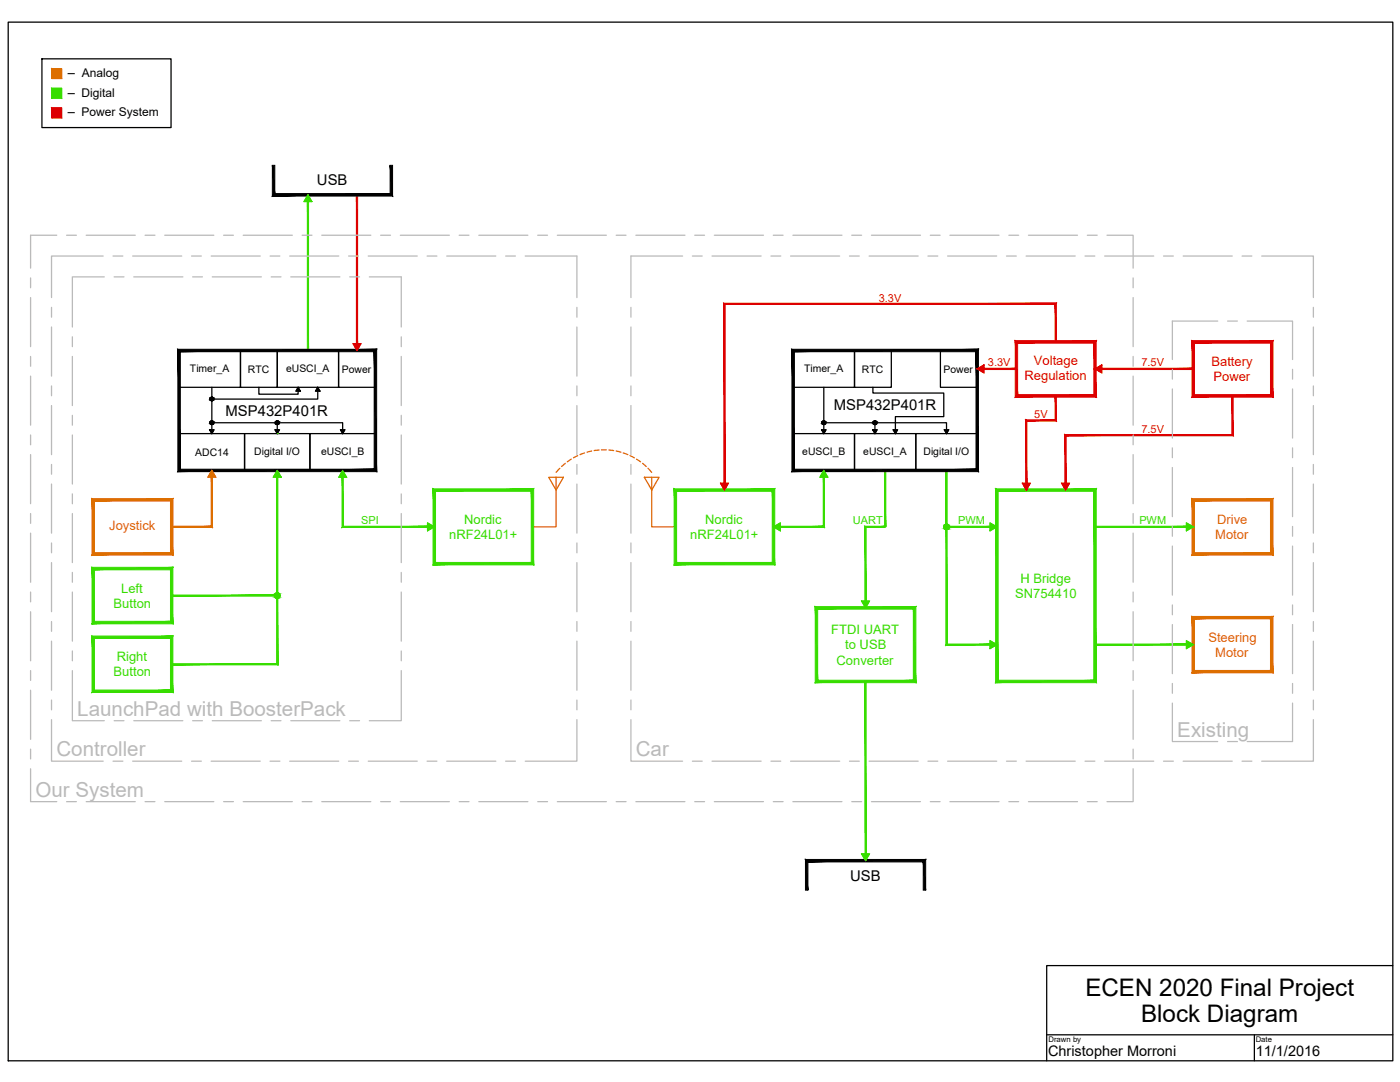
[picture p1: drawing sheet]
<svg xmlns="http://www.w3.org/2000/svg" width="279mm" height="216mm" viewBox="0 0 279 216" stroke-linecap="round" stroke-linejoin="round" font-family="sans-serif">
<!-- layer: Digital -->
<g fill="#37dd00" stroke="#37dd00" stroke-width=".2">
<path d="M164.4 93.9l.8 1.3h-1.6z"/>
<path d="M55.3 93.9l.8 1.3h-1.5z"/>
<path d="M68.4 93.9l.8 1.3h-1.6z"/>
<path d="M61.5 38.9l.7 1.3h-1.5z"/>
<path d="M172 119.9h1.5l-.8 1.4z"/>
<path d="M172 170.4h1.5l-.8 1.3z"/>
<path d="M172.6 136l.3 35.7v-35.7zM172.6 136l.3 35.7h-.3z"/>
<path d="M61.3 38.9v31h.3zM61.3 38.9h.3v31z"/>
<path d="M176.5 93.9v11.2h.3zM176.5 93.9h.3v11.2z"/>
<path d="M218.5 105.3h19.6v-.3zM218.5 105h19.6l-19.6 .3z"/>
<path d="M218.5 128.5v.3l19.6-.3zM218.5 128.8l19.6-.3v.3z"/>
<path d="M34.3 118.7v.3l21-.3zM34.3 119l21-.3v.3z"/>
<path d="M34.3 132.4v.3l20.9-.3zM34.3 132.7l20.9-.3 .3 .3zM55.2 93.9v38.5l.3 .3zM55.2 93.9h.3v38.8z"/>
<path d="M68.3 93.9l.2 11.1v-11.1zM68.3 93.9l.2 11.1-.2 .3zM68.5 105l-.2 .3 17-.3zM68.3 105.3l17-.3v.3z"/>
<path d="M164.3 93.9l.2 11.4v-11.4zM164.3 93.9l.2 11.4-.2-.3zM154.4 105.3h10.1l-.2-.3zM154.4 105h9.9l-9.9 .3z"/>
<path d="M188.8 93.9l.2 34.6v-34.6zM188.8 93.9l.2 34.6-.2 .3zM189 128.5l-.2 .3 10.1-.3zM188.8 128.8l10.1-.3v.3z"/>
<path d="M188.9 105.3h10v-.3zM188.9 105h10l-10 .3z"/>
<path d="M10.3 17.6l2 2v-2zM10.3 17.6l2 2h-2z"/>
<path d="M86.4 97.5l.5 .5 19.6-.5zM86.9 98l19.6-.5-.5 .5zM106 98l.5 14.7v-15.2zM106 98l.5 14.7-.5-.5zM86.4 112.7h20.1l-.5-.5zM86.4 112.7l.5-.5h19.1zM86.4 97.5v15.2l.5-.5zM86.4 97.5l.5 .5v14.2z"/>
<path d="M134.5 97.5l.5 .5 19.6-.5zM135 98l19.6-.5-.5 .5zM154.1 98l.5 14.7v-15.2zM154.1 98l.5 14.7-.5-.5zM134.5 112.7h20.1l-.5-.5zM134.5 112.7l.5-.5h19.1zM134.5 97.5v15.2l.5-.5zM134.5 97.5l.5 .5v14.2z"/>
<path d="M18.4 113.2l.4 .5 15.7-.5zM18.8 113.7l15.7-.5-.5 .5zM34.5 113.2l-.5 .5 .5 10.8zM34 113.7l.5 10.8-.5-.5zM18.4 124.5h16.1l-.5-.5zM18.8 124h15.2l-15.6 .5zM18.4 113.2v11.3l.4-.5zM18.4 113.2l.4 .5v10.3z"/>
<path d="M18.4 126.9l.4 .5 15.7-.5zM18.8 127.4l15.7-.5-.5 .5zM34.5 126.9l-.5 .5 .5 10.8zM34 127.4l.5 10.8-.5-.5zM18.4 138.2h16.1l-.5-.5zM18.4 138.2l.4-.5h15.2zM18.4 126.9v11.3l.4-.5zM18.4 126.9l.4 .5v10.3z"/>
<path d="M198.7 97.5l.5 .5 19.6-.5zM199.2 98l19.6-.5-.5 .5zM218.8 97.5l-.5 .5 .5 38.2zM218.3 98l.5 38.2-.5-.5zM198.7 136.2h20.1l-.5-.5zM198.7 136.2l.5-.5h19.1zM198.7 97.5v38.7l.5-.5zM198.7 97.5l.5 .5v37.7z"/>
<path d="M197.6 127.9l1.3 .7h-1.3zM197.6 128.6v.8l1.3-.8z"/>
<path d="M197.6 104.3l1.3 .8h-1.3zM197.6 105.1v.8l1.3-.8z"/>
<path d="M236.8 104.3l1.3 .8h-1.3zM236.8 105.1v.8l1.3-.8z"/>
<path d="M236.8 127.9l1.3 .7h-1.3zM236.8 128.6v.8l1.3-.8z"/>
<path d="M85.3 104.3l1.4 .8h-1.4zM85.3 105.1v.8l1.4-.8z"/>
<path d="M188.8 104.6h.2zM188.8 104.6h.2z"/>
<path d="M188.8 104.6h.3zM188.7 104.6h.4z"/>
<path d="M188.7 104.6l.5 .1zM188.6 104.7h.6z"/>
<path d="M188.6 104.7l.7 .1zM188.5 104.8h.8z"/>
<path d="M188.5 104.8h.9zM188.5 104.8h.9h-1z"/>
<path d="M188.4 104.8l1 .1zM188.4 104.8l1 .1z"/>
<path d="M188.4 104.9l1 .1zM188.4 104.9l1 .1h-1z"/>
<path d="M188.4 105l1 .1v-.1zM188.4 105l1 .1h-1z"/>
<path d="M188.4 105.1h1zM188.4 105.1l1 .1z"/>
<path d="M188.4 105.2l1 .1v-.1zM188.4 105.2l1 .1h-1z"/>
<path d="M188.4 105.3h1zM188.4 105.3l1 .1z"/>
<path d="M188.4 105.4h1zM188.4 105.4l.9 .1z"/>
<path d="M188.5 105.5h.8zM188.5 105.5l.7 .1z"/>
<path d="M188.6 105.6h.6zM188.6 105.6h.5z"/>
<path d="M188.7 105.6h.4zM188.7 105.6h.3z"/>
<path d="M188.8 105.6h.2zM188.8 105.6l.2 .1z"/>
<path d="M55.3 118.3h.2zM55.2 118.3h.3z"/>
<path d="M55.2 118.3h.4zM55.1 118.3h.5z"/>
<path d="M55.1 118.3l.6 .1zM55 118.4h.7z"/>
<path d="M55 118.4l.7 .1zM55 118.4l.7 .1h-.8z"/>
<path d="M54.9 118.5h.9zM54.9 118.5h.9z"/>
<path d="M54.9 118.5l.9 .1zM54.9 118.5l.9 .1h-1z"/>
<path d="M54.8 118.6l1.1 .1zM54.8 118.6l1.1 .1z"/>
<path d="M54.8 118.7l1.1 .1v-.1zM54.8 118.7l1.1 .1h-1.1z"/>
<path d="M54.8 118.8h1.1zM54.8 118.8l1.1 .1z"/>
<path d="M54.8 118.9h1.1zM54.8 118.9l1 .1z"/>
<path d="M54.8 119h1zM54.8 119l1 .1z"/>
<path d="M54.9 119.1h.9zM54.9 119.1l.8 .1z"/>
<path d="M54.9 119.2h.8zM54.9 119.2l.8 .1z"/>
<path d="M55 119.3h.7zM55 119.3h.6z"/>
<path d="M55.1 119.3h.5zM55.1 119.3l.4 .1z"/>
<path d="M55.2 119.4h.3zM55.2 119.4h.2z"/>
<path d="M154.4 105.1l1.3-.8v.8zM154.4 105.1l1.3 .8v-.8z"/>
<path d="M162.7 121l.5 .5 19.6-.5zM163.2 121.5l19.6-.5-.5 .5zM182.3 121.5l.5 14.7v-15.2zM182.3 121.5l.5 14.7-.5-.5zM162.7 136.2h20.1l-.5-.5zM162.7 136.2l.5-.5h19.1zM162.7 121v15.2l.5-.5zM162.7 121l.5 .5v14.2z"/>
<path d="M172.9 105.3h3.8v-.3zM172.6 105h4.1l-3.8 .3zM172.6 105l.3 16.3v-16zM172.6 105l.3 16.3h-.3z"/>
</g>
<!-- layer: Power -->
<g fill="#d00" stroke="#d00" stroke-width=".2">
<path d="M211.9 96.4h1.5l-.7 1.4z"/>
<path d="M143.8 96.4h1.6l-.8 1.4z"/>
<path d="M70.5 68.6h1.5l-.8 1.3z"/>
<path d="M204 96.4h1.6l-.8 1.4z"/>
<path d="M71.1 38.9v31h.3zM71.1 38.9h.3v31z"/>
<path d="M210.6 60.8v7.4h.2zM210.6 60.8l.2-.3v7.7zM144.7 60.8h65.9l.2-.3zM144.5 60.5h66.3l-66.1 .3zM144.5 60.5l.2 37.3v-37zM144.5 60.5l.2 37.3h-.2z"/>
<path d="M195 73.7h7.9v-.2zM195 73.5h7.9l-7.9 .2z"/>
<path d="M218.5 73.5v.2l19.6-.2zM218.5 73.7l19.6-.2v.2z"/>
<path d="M245.8 79l.3 8v-8zM245.8 79l.3 8-.3-.3zM212.8 87h33.3l-.3-.3zM212.5 86.7h33.3l-33 .3zM212.5 86.7l.3 11.1v-10.8zM212.5 86.7l.3 11.1h-.3z"/>
<path d="M10.3 21.5l2 2v-2zM10.3 21.5l2 2h-2z"/>
<path d="M237.9 68l.5 .5 15.6-.5zM238.4 68.5l15.6-.5-.4 .5zM253.6 68.5l.4 10.7v-11.2zM253.6 68.5l.4 10.7-.4-.4zM237.9 79.2h16.1l-.4-.4zM237.9 79.2l.5-.4h15.2zM237.9 68v11.2l.5-.4zM237.9 68l.5 .5v10.3z"/>
<path d="M195 73.6l1.4-.8v.8zM195 73.6l1.4 .8v-.8z"/>
<path d="M202.6 68l.5 .5 15.7-.5zM203.1 68.5l15.7-.5-.5 .5zM218.8 68l-.5 .5 .5 10.7zM218.3 68.5l.5 10.7-.5-.4zM202.6 79.2h16.2l-.5-.4zM202.6 79.2l.5-.4h15.2zM202.6 68v11.2l.5-.4zM202.6 68l.5 .5v10.3z"/>
<path d="M218.5 73.6l1.4-.8v.8zM218.5 73.6l1.4 .8v-.8z"/>
<path d="M204.7 83.8v14h.2zM204.7 83.8l.2 .2v13.8zM204.7 83.8l.2 .2 5.7-.2zM204.9 84l5.7-.2 .2 .2zM210.6 79v4.8l.2 .2zM210.6 79h.2v5z"/>
</g>
<!-- layer: Analog -->
<g fill="none" stroke="#dd6e00" stroke-width=".25">
<path d="M10.3 13.7h2v2h-2zM42.3 93.9l.7 1.3h-1.5zM109.5 95.2h2.9l-1.4 2.6zM111 95.2v9.9h-4.7M111.7 93.4l-.7 .9M112.8 92.5l-.7 .6M114 91.6l-.8 .6M115.3 90.9l-.9 .5M116.7 90.4l-.9 .3M118.1 90l-1 .2M119.5 89.8l-.9 .1M120 89.8h1"/>
<path d="M121.5 89.8l1 .1M123 90l.9 .2M124.4 90.4l.9 .3M125.7 90.9l.9 .5M127 91.6l.8 .6M128.2 92.5l.8 .6M128.6 95.2h2.9l-1.4 2.6zM129.3 93.4l.8 .9M130.1 95.2v9.9h4.7"/>
</g>
<g fill="#dd6e00" stroke="#dd6e00" stroke-width=".2">
<path d="M42.3 93.9l.7 1.3h-1.5z"/>
<path d="M10.3 13.7l2 2v-2zM10.3 13.7l2 2h-2z"/>
<path d="M18.4 99.5l.4 .5 15.7-.5zM18.8 100l15.7-.5-.5 .5zM34 100l.5 10.8v-11.3zM34 100l.5 10.8-.5-.5zM18.4 110.8h16.1l-.5-.5zM18.4 110.8l.4-.5h15.2zM18.4 99.5v11.3l.4-.5zM18.4 99.5l.4 .5v10.3z"/>
<path d="M237.9 99.5l.5 .5 15.6-.5zM238.4 100l15.6-.5-.4 .5zM253.6 100l.4 10.8v-11.3zM253.6 100l.4 10.8-.4-.5zM237.9 110.8h16.1l-.4-.5zM237.9 110.8l.5-.5h15.2zM237.9 99.5v11.3l.5-.5zM237.9 99.5l.5 .5v10.3z"/>
<path d="M237.9 123l.5 .5 15.6-.5zM238.4 123.5l15.6-.5-.4 .5zM253.6 123.5l.4 10.8v-11.3zM253.6 123.5l.4 10.8-.4-.5zM237.9 134.3h16.1l-.4-.5zM237.9 134.3l.5-.5h15.2zM237.9 123v11.3l.5-.5zM237.9 123l.5 .5v10.3z"/>
<path d="M34.3 105v.3l7.8-.3zM34.3 105.3l7.8-.3 .3 .3zM42.1 93.9v11.1l.3 .3zM42.1 93.9h.3v11.4z"/>
</g>
<!-- layer: Digital -->
<g fill="none" stroke="#37dd00" stroke-width=".25">
<path d="M10.3 17.6h2v2h-2zM61.5 38.9l.7 1.3h-1.5zM55.3 93.9l.8 1.3h-1.5zM55.3 86.5h.1M68.4 93.9l.8 1.3h-1.6zM164.4 93.9l.8 1.3h-1.6zM85.3 104.3l1.4 .8-1.4 .8zM154.4 105.1l1.3-.8v1.6zM172 119.9h1.5l-.8 1.4zM197.6 104.3l1.3 .8-1.3 .8zM236.8 104.3l1.3 .8-1.3 .8zM197.6 127.9l1.3 .7-1.3 .8z"/>
<path d="M236.8 127.9l1.3 .7-1.3 .8zM172 170.4h1.5l-.8 1.3z"/>
<circle cx="55.3" cy="118.8" r=".55"/>
<circle cx="188.9" cy="105.1" r=".55"/>
</g>
<!-- layer: Power -->
<path d="M10.3 21.5h2v2h-2zM70.5 68.6h1.5l-.8 1.3zM195 73.6l1.4-.8v1.6zM218.5 73.6l1.4-.8v1.6zM143.8 96.4h1.6l-.8 1.4zM204 96.4h1.6l-.8 1.4zM211.9 96.4h1.5l-.7 1.4z" fill="none" stroke="#d00" stroke-width=".25"/>
<!-- layer: Blocks -->
<g fill="none" stroke="#000" stroke-width=".25">
<path d="M1.6 4.4h276.4v207.3h-276.4zM8.4 11.7h25.7v13.8h-25.7zM35.7 69.9h12.3v7.4h-12.3zM42.3 77.3v9.2M48 69.9h7.3v7.4h-7.3zM51.7 77.3v1.4h7.8v-1.4M55.3 69.9h12.3v7.4h-12.3zM59.5 77.3l.4 .7h-.8zM63.4 77.3v2.3h-21.1M63.4 77.3l.4 .7h-.8zM67.6 69.9h7.3v7.4h-7.3zM158.3 69.9h12.2v7.4h-12.2z"/>
<path d="M164.4 77.3v9.2M170.5 69.9h7.4v7.4h-7.4zM174.2 77.3v1.1h14.1v4.7h-9.6v3.4M187.7 69.9h7.3v7.4h-7.3zM35.7 86.5h13.1v7.4h-13.1zM41.8 85.8h.9l-.4 .7zM42.3 84.4h26.1v2.1M48.8 86.5h13.1v7.4h-13.1zM54.9 85.8h.9l-.5 .7zM55.3 84.4v2.1M68 85.8h.8l-.4 .7zM158.3 86.5h12.2v7.4h-12.2z"/>
<path d="M164 85.8h.8l-.4 .7zM164.4 84.4h24.5v2.1M170.5 86.5h12.3v7.4h-12.3zM174.2 85.8h.8l-.4 .7zM174.6 84.4v2.1M178.3 85.8h.8l-.4 .7zM188.5 85.8h.8l-.4 .7zM278 192.7h-69.1v19M208.9 206.5h69.1M250.3 206.5v5.2"/>
<circle cx="42.3" cy="79.6" r=".37"/>
<circle cx="42.3" cy="84.3" r=".37"/>
<circle cx="55.3" cy="84.3" r=".37"/>
<circle cx="164.4" cy="84.3" r=".37"/>
<circle cx="174.6" cy="84.3" r=".37"/>
</g>
<!-- layer: 0 -->
<path d="M61.9 86.5h13v7.4h-13zM182.8 86.5h12.2v7.4h-12.2z" fill="none" stroke="#000" stroke-width=".25"/>
<!-- layer: Blocks -->
<g fill="#000" stroke="#000" stroke-width=".2">
<path d="M59.5 77.3l.4 .7h-.8zM63.4 77.3l.4 .7h-.8zM41.8 85.8h.9l-.4 .7zM54.9 85.8h.9l-.5 .7zM68 85.8h.8l-.4 .7zM164 85.8h.8l-.4 .7zM174.2 85.8h.8l-.4 .7zM178.3 85.8h.8l-.4 .7zM188.5 85.8h.8l-.4 .7z"/>
<path d="M54.4 33l.4 5.6v-5.6zM54.4 33l.4 5.6-.4 .5zM54.8 38.6l-.4 .5 23.5-.5zM54.4 39.1l23.5-.5 .4 .5zM77.9 33v5.6l.4 .5zM77.9 33h.4v6.1z"/>
<path d="M35.5 69.7l.5 .5 39.2-.5zM36 70.2l39.2-.5-.5 .5zM74.7 70.2l.5 23.9v-24.4zM74.7 70.2l.5 23.9-.5-.5zM35.5 94.1h39.7l-.5-.5zM35.5 94.1l.5-.5h38.7zM35.5 69.7v24.4l.5-.5zM35.5 69.7l.5 .5v23.4z"/>
<path d="M42.2 79.2l.2 .1zM42.2 79.3h.2z"/>
<path d="M42.2 79.3h.2zM42.1 79.3h.3z"/>
<path d="M42.2 80h.2zM42.2 80h.1z"/>
<path d="M42.1 79.3h.4zM42.1 79.3h.4z"/>
<path d="M42.1 79.9h.3zM42.1 79.9l.3 .1z"/>
<path d="M42.1 79.3l.5 .1zM42 79.4h.6z"/>
<path d="M42.1 79.9h.4zM42.1 79.9h.3z"/>
<path d="M42 79.4h.6zM42 79.4h.6z"/>
<path d="M42 79.9h.6zM42 79.9h.5z"/>
<path d="M42 79.4l.6 .1zM42 79.4l.6 .1z"/>
<path d="M42 79.8h.6zM42 79.8l.6 .1z"/>
<path d="M41.9 79.5h.7zM41.9 79.5h.7z"/>
<path d="M41.9 79.7h.7zM41.9 79.7l.7 .1z"/>
<path d="M41.9 79.5l.7 .1zM41.9 79.5l.7 .1z"/>
<path d="M41.9 79.7h.7zM41.9 79.7h.7z"/>
<path d="M41.9 79.6h.7zM41.9 79.6l.7 .1z"/>
<path d="M158 69.7l.5 .5 36.8-.5zM158.5 70.2l36.8-.5-.5 .5zM195.3 69.7l-.5 .5 .5 23.9zM194.8 70.2l.5 23.9-.5-.5zM158 94.1h37.3l-.5-.5zM158 94.1l.5-.5h36.3zM158 69.7v24.4l.5-.5zM158 69.7l.5 .5v23.4z"/>
<path d="M42.2 84h.2zM42.2 84h.2z"/>
<path d="M42.2 84h.2zM42.1 84h.3z"/>
<path d="M42.2 84.7h.2zM42.2 84.7h.1z"/>
<path d="M42.1 84l.4 .1zM42.1 84.1h.4z"/>
<path d="M42.1 84.7h.3zM42.1 84.7h.3z"/>
<path d="M42.1 84.1h.5zM42 84.1h.6z"/>
<path d="M42.1 84.6h.4zM42.1 84.6l.3 .1z"/>
<path d="M42 84.1l.6 .1zM42 84.1l.6 .1z"/>
<path d="M42 84.6h.6zM42 84.6h.5z"/>
<path d="M42 84.2h.6zM42 84.2h.6z"/>
<path d="M42 84.5h.6zM42 84.5l.6 .1z"/>
<path d="M41.9 84.2l.7 .1zM41.9 84.2l.7 .1z"/>
<path d="M41.9 84.5h.7zM41.9 84.5h.7z"/>
<path d="M41.9 84.3l.7 .1zM41.9 84.3l.7 .1z"/>
<path d="M41.9 84.4h.7zM41.9 84.4l.7 .1z"/>
<path d="M41.9 84.4h.7zM41.9 84.4h.7z"/>
<path d="M55.3 84h.1zM55.2 84h.2z"/>
<path d="M55.2 84h.3zM55.2 84h.3z"/>
<path d="M55.2 84.7h.2zM55.2 84.7h.2z"/>
<path d="M55.2 84l.4 .1zM55.1 84.1h.5z"/>
<path d="M55.2 84.7h.3zM55.2 84.7h.2z"/>
<path d="M55.1 84.1h.5zM55.1 84.1h.5z"/>
<path d="M55.1 84.6h.5zM55.1 84.6l.4 .1z"/>
<path d="M55.1 84.1l.5 .1zM55.1 84.1l.5 .1z"/>
<path d="M55.1 84.6h.5zM55.1 84.6h.5z"/>
<path d="M55 84.2h.7zM55 84.2h.7z"/>
<path d="M55 84.5h.6zM55 84.5l.6 .1z"/>
<path d="M55 84.2l.7 .1zM55 84.2l.7 .1z"/>
<path d="M55 84.5h.7zM55 84.5h.6z"/>
<path d="M55 84.3l.7 .1zM55 84.3l.7 .1z"/>
<path d="M55 84.4h.7zM55 84.4h.7z"/>
<path d="M55 84.4h.7zM55 84.4l.7 .1z"/>
<path d="M164.4 84h.1zM164.3 84h.2z"/>
<path d="M164.3 84h.3zM164.2 84h.4z"/>
<path d="M164.3 84.7h.2zM164.3 84.7h.1z"/>
<path d="M164.2 84l.4 .1zM164.2 84.1h.4z"/>
<path d="M164.2 84.7h.4zM164.2 84.7h.3z"/>
<path d="M164.2 84.1h.5zM164.1 84.1h.6z"/>
<path d="M164.2 84.6h.4zM164.2 84.6l.4 .1z"/>
<path d="M164.1 84.1l.6 .1zM164.1 84.1l.6 .1z"/>
<path d="M164.1 84.6h.6zM164.1 84.6h.5z"/>
<path d="M164.1 84.2h.7zM164.1 84.2h.7z"/>
<path d="M164.1 84.5h.6zM164.1 84.5l.6 .1z"/>
<path d="M164.1 84.2l.7 .1zM164.1 84.2l.7 .1z"/>
<path d="M164.1 84.5h.7zM164.1 84.5h.6z"/>
<path d="M164 84.3l.8 .1zM164 84.3l.8 .1z"/>
<path d="M164 84.4h.8zM164 84.4h.8z"/>
<path d="M164 84.4h.8zM164 84.4l.8 .1z"/>
<path d="M174.6 84h.1zM174.5 84h.2z"/>
<path d="M174.5 84h.3zM174.5 84h.3z"/>
<path d="M174.5 84.7h.2zM174.5 84.7h.2z"/>
<path d="M174.5 84l.3 .1zM174.4 84.1h.4z"/>
<path d="M174.5 84.7h.3zM174.5 84.7h.2z"/>
<path d="M174.4 84.1h.5zM174.4 84.1h.5z"/>
<path d="M174.4 84.6h.4zM174.4 84.6l.4 .1z"/>
<path d="M174.3 84.1l.6 .1zM174.3 84.1l.6 .1z"/>
<path d="M174.3 84.6h.6zM174.3 84.6h.5z"/>
<path d="M174.3 84.2h.7zM174.3 84.2h.7z"/>
<path d="M174.3 84.5h.6zM174.3 84.5l.6 .1z"/>
<path d="M174.3 84.2l.7 .1zM174.3 84.2l.7 .1z"/>
<path d="M174.3 84.5h.7zM174.3 84.5h.6z"/>
<path d="M174.3 84.3l.7 .1zM174.3 84.3l.7 .1z"/>
<path d="M174.2 84.4h.8zM174.2 84.4h.8z"/>
<path d="M174.3 84.4h.7zM174.3 84.4l.7 .1z"/>
<path d="M160.7 171.5v6.1h.5zM160.7 171.5l.5 .5v5.6zM160.7 171.5l.5 .5 23.5-.5zM161.2 172l23.5-.5-.4 .5zM184.7 171.5l-.4 .5 .4 5.6zM184.3 172l.4 5.6h-.4z"/>
</g>
<g fill="none" stroke="#bababa" stroke-width=".25">
<path d="M6.1 55.5v1.9M6.1 59.4v9.8M11.3 46.9h-5.2v6.6M13.3 46.9h1.9M17.2 46.9h9.8M20.6 51.1h-10.3v8.3M20.8 55.2h-6.4v10M22.6 51.1h1.9M22.8 55.2h1.9M26.5 51.1h9.8M26.7 55.2h9.8M29 46.9h1.9"/>
<path d="M32.9 46.9h9.8M38.2 51.1h2M38.4 55.2h2M42.1 51.1h9.8M42.4 55.2h9.8M44.6 46.9h2M48.5 46.9h9.8M53.9 51.1h2M54.1 55.2h2M57.8 51.1h9.8M58 55.2h9.8M60.3 46.9h2"/>
<path d="M64.2 46.9h9.8M69.6 51.1h1.9M69.8 55.2h2M73.5 51.1h9.8M73.7 55.2h6.4v10M76 46.9h1.9M79.9 46.9h9.8M85.2 51.1h2M89.2 51.1h9.8M91.6 46.9h2M95.6 46.9h9.8M100.9 51.1h2"/>
<path d="M104.8 51.1h10.3v8.3M107.3 46.9h2M111.2 46.9h9.8M123 46.9h1.9M126.9 46.9h9.8M136.2 51.1h-10.3v8.3M138.2 51.1h1.9M138.6 46.9h2M142.1 51.1h9.8M142.6 46.9h9.8M153.9 51.1h1.9M154.3 46.9h2"/>
<path d="M157.8 51.1h9.8M158.2 46.9h9.8M169.5 51.1h2M170 46.9h2M173.4 51.1h9.8M173.9 46.9h9.8M185.2 51.1h2M185.7 46.9h1.9M189.1 51.1h9.8M189.6 46.9h9.8M200.9 51.1h1.9M201.3 46.9h2"/>
<path d="M204.8 51.1h9.8M205.2 46.9h9.8M216.5 51.1h2M217 46.9h2M220.5 51.1h9.7M220.9 46.9h5.2v6.6M226.1 55.5v1.9M226.1 59.4v9.8M232.2 51.1h2M236.1 51.1h9.8M247.9 51.1h1.9M251.8 51.1h10.3v8.3"/>
<path d="M6.1 71.1v2M6.1 75v9.8M10.3 61.3v2M10.3 65.2v9.8M10.3 77v2M14.4 67.2v2M14.4 71.1v9.8M80.1 67.2v2M80.1 71.1v9.8M115.1 61.3v2M115.1 65.2v9.8M115.1 77v2"/>
<path d="M125.9 61.3v2M125.9 65.2v9.8M125.9 77v2M226.1 71.1v2M226.1 75v9.8M234 73.7v2M234 77.6v9.8M243 64.1h-9v7.6M245 64.1h1.9M248.9 64.1h9.1v7.6M258 73.7v2M258 77.6v9.8"/>
<path d="M262.1 61.3v2M262.1 65.2v9.8M262.1 77v2M6.1 86.8v2M6.1 90.7v9.8M10.3 80.9v9.8M10.3 92.7v1.9M10.3 96.6v9.8M14.4 82.9v1.9M14.4 86.8v9.8M14.4 98.6v1.9M80.1 82.9v1.9"/>
<path d="M80.1 86.8v9.8M80.1 98.6v1.9M115.1 80.9v9.8M115.1 92.7v1.9M115.1 96.6v9.8M125.9 80.9v9.8M125.9 92.7v1.9M125.9 96.6v9.8M226.1 86.8v2M226.1 90.7v9.8M234 89.4v1.9M234 93.3v9.8"/>
<path d="M258 89.4v1.9M258 93.3v9.8M262.1 80.9v9.8M262.1 92.7v1.9M262.1 96.6v9.8M6.1 102.5v1.9M6.1 106.4v9.8M6.1 118.1v2M10.3 108.3v2M10.3 112.3v9.8M14.4 102.5v9.8M14.4 114.2v2"/>
<path d="M14.4 118.1v9.8M80.1 102.5v9.8M80.1 114.2v2M80.1 118.1v9.8M115.1 108.3v2M115.1 112.3v9.8M125.9 108.3v2M125.9 112.3v9.8M226.1 102.5v1.9M226.1 106.4v9.8M226.1 118.1v2M234 105v2"/>
<path d="M234 109v9.7M258 105v2M258 109v9.7M262.1 108.3v2M262.1 112.3v9.8M6.1 122.1v9.8M6.1 133.8v2M6.1 137.7v9.8M10.3 124v2M10.3 127.9v9.8M10.3 139.7v1.9M14.4 133.8v10h6.4"/>
<path d="M14.4 129.9v2M80.1 133.8v10h-6.4M80.1 129.9v2M115.1 124v2M115.1 127.9v9.8M115.1 139.7v1.9M125.9 124v2M125.9 127.9v9.8M125.9 139.7v1.9M226.1 122.1v9.8M226.1 133.8v2M226.1 137.7v9.8"/>
<path d="M234 120.7v2M234 124.6v9.8M234 136.4v1.9M258 120.7v2M258 124.6v9.8M258 136.4v1.9M262.1 124v2M262.1 127.9v9.8M262.1 139.7v1.9M6.1 153.4v6.6h5.2M6.1 149.5v1.9M10.3 143.6v8.3h10.3"/>
<path d="M13.3 160h1.9M17.2 160h9.8M22.6 151.9h1.9M22.8 143.8h1.9M26.5 151.9h9.8M26.7 143.8h9.8M29 160h1.9M32.9 160h9.8M38.2 151.9h2M38.4 143.8h2M42.1 151.9h9.8M42.4 143.8h9.8"/>
<path d="M44.6 160h2M48.5 160h9.8M53.9 151.9h2M54.1 143.8h2M57.8 151.9h9.8M58 143.8h9.8M60.3 160h2M64.2 160h9.8M69.6 151.9h1.9M69.8 143.8h2M73.5 151.9h9.8M76 160h1.9"/>
<path d="M79.9 160h9.8M85.2 151.9h2M89.2 151.9h9.8M91.6 160h2M95.6 160h9.8M100.9 151.9h2M107.3 160h2M111.2 160h9.8M115.1 143.6v8.3h-10.3M123 160h1.9M125.9 143.6v8.3h10.3M126.9 160h9.8"/>
<path d="M138.2 151.9h1.9M138.6 160h2M142.1 151.9h9.8M142.6 160h9.8M153.9 151.9h1.9M154.3 160h2M157.8 151.9h9.8M158.2 160h9.8M169.5 151.9h2M170 160h2M173.4 151.9h9.8M173.9 160h9.8"/>
<path d="M185.2 151.9h2M185.7 160h1.9M189.1 151.9h9.8M189.6 160h9.8M200.9 151.9h1.9M201.3 160h2M204.8 151.9h9.8M205.2 160h9.8M216.5 151.9h2M217 160h2M220.5 151.9h9.7M226.1 153.4v6.6h-5.2"/>
<path d="M226.1 149.5v1.9M232.2 151.9h2M234 140.3v7.7h9M236.1 151.9h9.8M245 148h1.9M247.9 151.9h1.9M258 140.3v7.7h-9.1M262.1 143.6v8.3h-10.3"/>
</g>
<g font-size="4.8">
<text x="216.6" y="198.7">ECEN 2020 Final Project</text>
<text x="227.7" y="203.9">Block Diagram</text>
</g>
<g font-size="4.1" fill="#bababa">
<text x="15.4" y="142.8">LaunchPad with BoosterPack</text>
<text x="235" y="147">Existing</text>
<text x="11.3" y="150.9">Controller</text>
<text x="126.9" y="150.9">Car</text>
<text x="7.1" y="159">Our System</text>
</g>
<g font-size="3">
<text x="63.3" y="37">USB</text>
<text x="45" y="83">MSP432P401R</text>
<text x="166.4" y="81.9">MSP432P401R</text>
<text x="169.7" y="175.7">USB</text>
</g>
<g font-size="2.9">
<text x="209.2" y="210.7">Christopher Morroni</text>
<text x="250.6" y="210.7">11/1/2016</text>
</g>
<g font-size="2.6">
<text x="13.5" y="15.4">‒ Analog</text>
<text x="13.5" y="19.3">‒ Digital</text>
<text x="13.5" y="23.2">‒ Power System</text>
</g>
<g font-size="2.6" fill="#d00">
<text x="204.5" y="75.8">Regulation</text>
<text x="206.3" y="72.7">Voltage</text>
<text x="241.8" y="73">Battery</text>
<text x="242.2" y="76">Power</text>
</g>
<g font-size="2.6" fill="#dd6e00">
<text x="21.8" y="105.8">Joystick</text>
<text x="242.5" y="107.6">Motor</text>
<text x="242.9" y="104.5">Drive</text>
<text x="241.2" y="128">Steering</text>
<text x="242.5" y="131.1">Motor</text>
</g>
<g font-size="2.6" fill="#37dd00">
<text x="89.6" y="107.6">nRF24L01+</text>
<text x="92.6" y="104.5">Nordic</text>
<text x="137.7" y="107.6">nRF24L01+</text>
<text x="140.7" y="104.5">Nordic</text>
<text x="24.2" y="118.2">Left</text>
<text x="202.6" y="119.3">SN754410</text>
<text x="203.6" y="116.3">H Bridge</text>
<text x="22.7" y="121.3">Button</text>
<text x="23.3" y="131.9">Right</text>
<text x="165.9" y="126.5">FTDI UART</text>
<text x="168.7" y="129.5">to USB</text>
<text x="22.7" y="135">Button</text>
<text x="167" y="132.6">Converter</text>
</g>
<g font-size="2.2" fill="#d00">
<text x="175.4" y="60.2">3.3V</text>
<text x="197.2" y="73.1">3.3V</text>
<text x="227.8" y="73.1">7.5V</text>
<text x="206.4" y="83.4">5V</text>
<text x="227.8" y="86.3">7.5V</text>
</g>
<g font-size="2.2" fill="#37dd00">
<text x="72.1" y="104.6">SPI</text>
<text x="170.2" y="104.6">UART</text>
<text x="191.2" y="104.6">PWM</text>
<text x="227.4" y="104.6">PWM</text>
</g>
<g font-size="2.1">
<text x="37.9" y="74.2">Timer_A</text>
<text x="49.5" y="74.4">RTC</text>
<text x="57.1" y="74.1">eUSCI_A</text>
<text x="68.2" y="74.3">Power</text>
<text x="160.5" y="74.2">Timer_A</text>
<text x="172" y="74.4">RTC</text>
<text x="188.3" y="74.3">Power</text>
<text x="39" y="90.9">ADC14</text>
<text x="50.7" y="90.7">Digital I/O</text>
<text x="64.1" y="90.7">eUSCI_B</text>
<text x="160.1" y="90.7">eUSCI_B</text>
<text x="172.3" y="90.7">eUSCI_A</text>
<text x="184.3" y="90.7">Digital I/O</text>
</g>
<g font-size="1.5">
<text x="209.3" y="207.9">Drawn by</text>
<text x="250.6" y="207.9">Date</text>
</g>
</svg>
